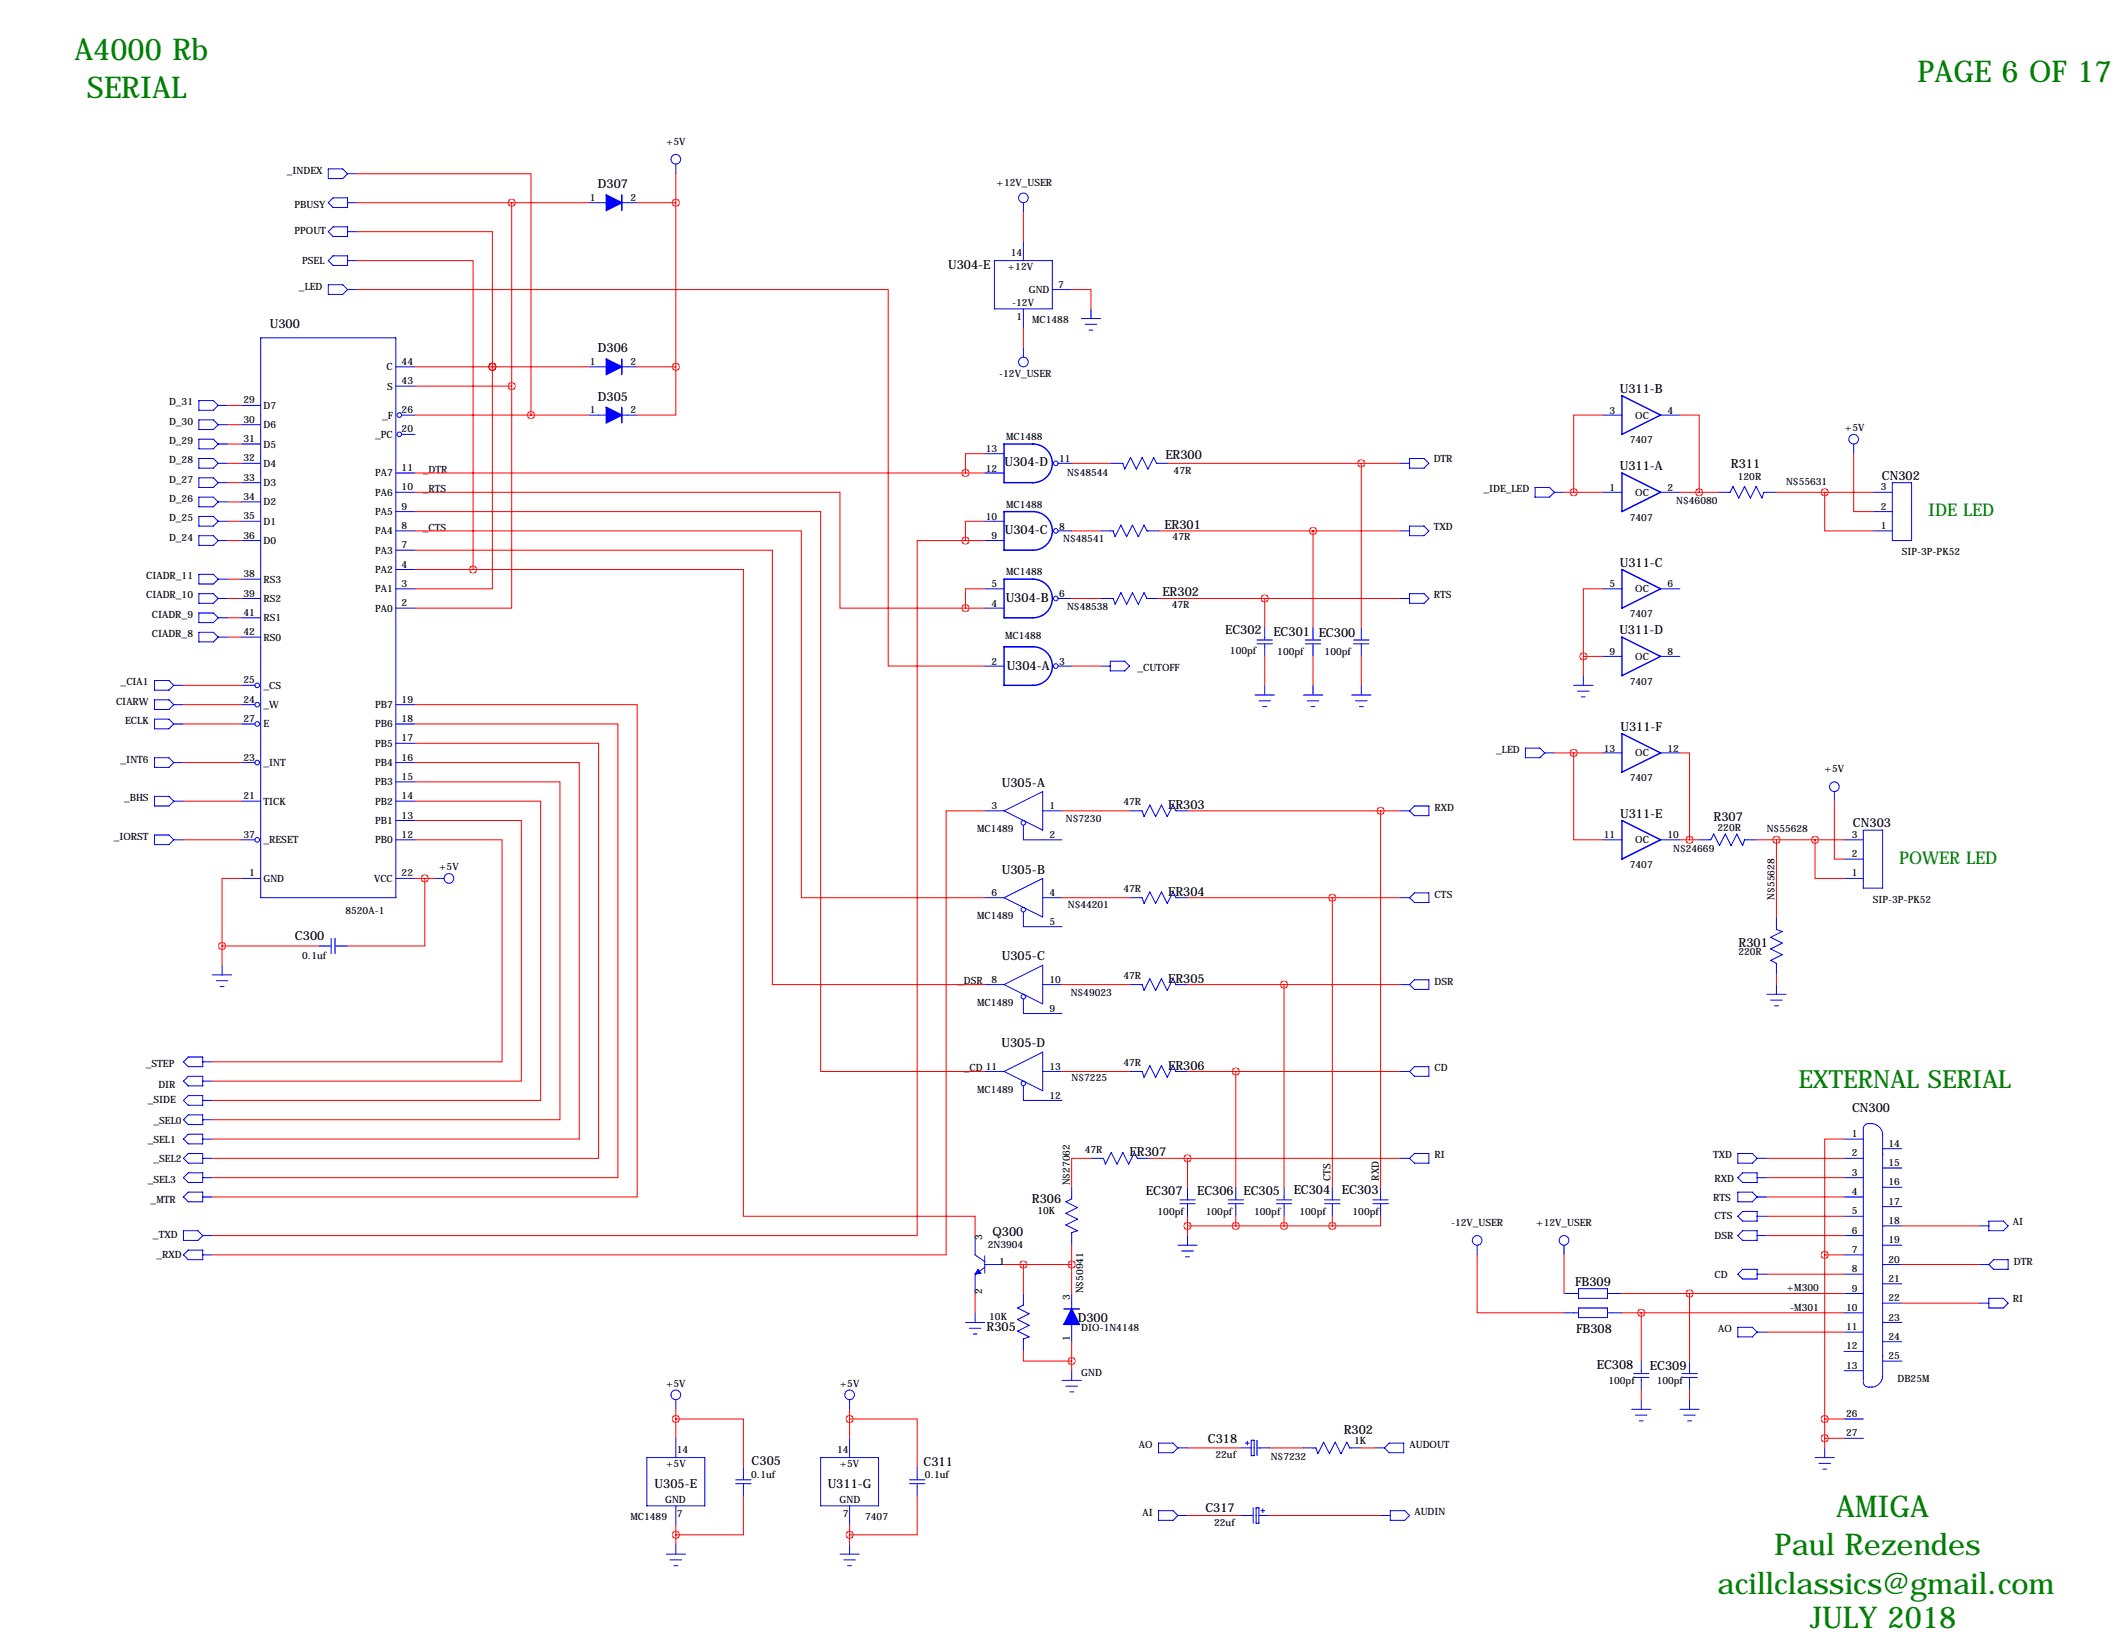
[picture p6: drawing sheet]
<svg xmlns="http://www.w3.org/2000/svg" width="559mm" height="432mm" viewBox="0 0 559 432" stroke-linecap="round" stroke-linejoin="round" font-family="sans-serif">
<g fill="none" stroke="#00f" stroke-width=".26">
<path d="M86.4 44.4h3.8l1.2 1.3-1.2 1.3h-3.8zM86.4 53.3l1.2-1.2h3.8v2.5h-3.8zM87.6 59.7h3.8v2.5h-3.8l-1.2-1.2zM91.4 53.3h2.6M91.4 45.7h2.6M154.9 53.3h4.6M163.6 53.3h4M177.8 43.2v2.5M269.2 53.3v2.6M86.4 74.9h3.8l1.2 1.3-1.2 1.3h-3.8zM86.4 68.6l1.2-1.3h3.8v2.5h-3.8zM91.4 68.6h2.6"/>
<path d="M91.4 76.2h2.6M91.4 61h2.6M261.6 68.6h15.3v12.7h-15.3zM269.2 63.5v5.1M276.9 76.2h5M68.6 88.9h35.5v147.3h-35.5zM104.1 96.5h5.1M154.9 96.5h4.6M163.6 96.5h4M269.2 81.3v5.1M269.2 91.4v2.6M284.5 83.8h5.1"/>
<path d="M285.5 85.3h3M286.5 86.9h1M287 81.3v2.5M52.3 105.4h3.8l1.3 1.3-1.3 1.2h-3.8zM52.3 110.5h3.8l1.3 1.3-1.3 1.2h-3.8zM52.3 115.6h3.8l1.3 1.2-1.3 1.3h-3.8zM57.4 106.7h2.5M57.4 111.8h2.5M57.4 116.8h2.5M63.5 106.7h5.1M63.5 111.8h5.1M63.5 116.8h5.1"/>
<path d="M104.1 101.6h5.1M105.7 114.3h3.5M105.7 109.2h3.5M154.9 109.2h4.6M163.6 109.2h4M259.1 119.4h5.1M421.6 109.2h5.1M436.9 109.2h5.1M487.7 116.8v2.6M52.3 120.6h3.8l1.3 1.3-1.3 1.3h-3.8zM52.3 135.9h3.8l1.3 1.3-1.3 1.2h-3.8zM52.3 130.8h3.8l1.3 1.3-1.3 1.2h-3.8z"/>
<path d="M52.3 125.7h3.8l1.3 1.3-1.3 1.3h-3.8zM57.4 121.9h2.5M57.4 127h2.5M57.4 132.1h2.5M57.4 137.2h2.5M63.5 121.9h5.1M63.5 127h5.1M63.5 132.1h5.1M63.5 137.2h5.1M104.1 139.7h5.1M104.1 134.6h5.1M104.1 129.5h5.1"/>
<path d="M104.1 124.5h5.1M259.1 124.5h5.1M259.1 137.2h5.1M278.4 139.7h3.5M278.4 121.9h3.5M289.6 139.7h3.3l.5 1.5 1.5-3 1.5 3 1.5-3 1.6 3 1.5-3 .8 1.5h3M292.1 121.9h3.3l.5 1.5 1.5-3 1.6 3 1.5-3 1.5 3 1.5-3 .8 1.5h3M368.3 139.7h2.5M368.3 121.9h2.5M370.8 120.6h3.8l1.3 1.3-1.3 1.3h-3.8zM370.8 138.4h3.8l1.3 1.3-1.3 1.3h-3.8zM403.9 128.3h3.8l1.2 1.2-1.2 1.3h-3.8z"/>
<path d="M408.9 129.5h2.6M421.6 129.5h5.1M436.9 129.5h5.1M452.1 129.5h3.1l.7-1.5 1.6 3.1 1.5-3.1 1.5 3.1 1.5-3.1 1.5 3.1 .6-1.6h3.3M492.8 139.7h5M492.8 134.6h5M492.8 129.5h5M497.8 127h5.1v15.2h-5.1zM52.3 141h3.8l1.3 1.2-1.3 1.3h-3.8zM52.3 156.2h3.8l1.3 1.3-1.3 1.3h-3.8zM52.3 151.1h3.8l1.3 1.3-1.3 1.3h-3.8zM57.4 142.2h2.5"/>
<path d="M57.4 152.4h2.5M57.4 157.5h2.5M63.5 142.2h5.1M63.5 152.4h5.1M63.5 157.5h5.1M104.1 154.9h5.1M104.1 149.9h5.1M104.1 144.8h5.1M259.1 154.9h5.1M259.1 142.2h5.1M278.4 157.5h3.5M289.6 157.5h3.3l.5 1.5 1.5-3 1.5 3 1.5-3 1.6 3 1.5-3 .8 1.5h3"/>
<path d="M368.3 157.5h2.5M370.8 156.2h3.8l1.3 1.3-1.3 1.3h-3.8zM421.6 154.9h5.1M436.9 154.9h5.1M40.6 179.1h3.8l1.3 1.2-1.3 1.3h-3.8zM52.3 161.3h3.8l1.3 1.3-1.3 1.2h-3.8zM52.3 166.4h3.8l1.3 1.2-1.3 1.3h-3.8zM57.4 162.6h2.5M57.4 167.6h2.5M63.5 162.6h5.1M63.5 167.6h5.1M104.1 160h5.1"/>
<path d="M259.1 160h5.1M259.1 175.3h5.1M278.4 175.3h3.5M289.6 175.3h2.5M292.1 174h3.8l1.3 1.3-1.3 1.2h-3.8zM330.7 168.4h4.1M330.7 169.4h4.1M332.7 165.1v3.3M332.7 169.4v3.3M343.4 168.4h4.1M343.4 169.4h4.1M345.4 165.1v3.3"/>
<path d="M345.4 169.4v3.3M356.1 168.4h4.1M356.1 169.4h4.1M358.1 165.1v3.3M358.1 169.4v3.3M416.6 177.8v2.5M421.6 172.7h5.1M436.9 172.7h5.1M40.6 184.1h3.8l1.3 1.3-1.3 1.3h-3.8zM40.6 189.2h3.8l1.3 1.3-1.3 1.3h-3.8zM40.6 199.4h3.8l1.3 1.3-1.3 1.2h-3.8zM45.7 190.5h2.6"/>
<path d="M45.7 185.4h2.6M45.7 180.3h2.6M63.5 190.5h3.6M63.5 185.4h3.6M63.5 180.3h3.6M104.1 195.6h5.1M104.1 190.5h5.1M104.1 185.4h5.1M330.2 182.9h5.1M331.2 184.4h3.1M332.2 185.9h1M332.7 180.3v2.6"/>
<path d="M342.9 182.9h5.1M343.9 184.4h3.1M344.9 185.9h1M345.4 180.3v2.6M355.6 182.9h5.1M356.6 184.4h3.1M357.6 185.9h1M358.1 180.3v2.6M401.3 196.8h3.8l1.3 1.3-1.3 1.3h-3.8zM406.4 198.1h2.5M414 180.3h5.1M415 181.9h3.1"/>
<path d="M416.1 183.4h1M421.6 198.1h5.1M436.9 198.1h5.1M40.6 219.7h3.8l1.3 1.3-1.3 1.2h-3.8zM40.6 209.5h3.8l1.3 1.3-1.3 1.3h-3.8zM45.7 210.8h2.6M45.7 200.7h2.6M63.5 210.8h5.1M63.5 200.7h3.6M104.1 215.9h5.1M104.1 210.8h5.1M104.1 205.7h5.1"/>
<path d="M104.1 200.7h5.1M259.1 213.4h5.1M264.2 213.4l10.1-5.1v10.1zM269.2 217.2v3.8h10.2M274.3 213.4h5.1M297.2 213.4h3.3l.5 1.5 1.5-3.1 1.5 3.1 1.6-3.1 1.5 3.1 1.5-3.1 .8 1.6h3M368.3 213.4h2.5M370.8 213.4l1.3-1.3h3.8v2.5h-3.8zM482.6 208.3v2.5M490.2 218.4h5.1v15.3h-5.1zM45.7 221h2.6M63.5 231.1h5.1"/>
<path d="M63.5 221h3.6M104.1 231.1h5.1M104.1 221h5.1M114.3 231.1h2.5M259.1 236.2h5.1M264.2 236.2l10.1-5.1v10.2zM274.3 236.2h5.1M297.2 236.2h3.3l.5 1.5 1.5-3 1.5 3 1.6-3 1.5 3 1.5-3 .8 1.5h3M368.3 236.2h2.5M370.8 236.2l1.3-1.3h3.8v2.6h-3.8zM421.6 221h5.1M436.9 221h5.1"/>
<path d="M447 221h3.1l.7-1.5 1.6 3 1.5-3 1.5 3 1.5-3 1.6 3 .5-1.5h3.3M485.1 231.1h5.1M485.1 221h5.1M485.1 226.1h5.1M55.9 256.5h5.1M56.9 258.1h3M57.9 259.6h1M58.4 254v2.5M83.8 248.9h3.3M87.1 246.9v4.1M88.1 246.9v4.1M88.1 248.9h3.3"/>
<path d="M259.1 259.1h5.1M264.2 259.1l10.1-5.1v10.2zM269.2 240v3.8h10.2M274.3 259.1h5.1M297.2 259.1h3.3l.5 1.5 1.5-3 1.5 3 1.6-3 1.5 3 1.5-3 .8 1.5h3M368.3 259.1h2.5M370.8 259.1l1.3-1.3h3.8v2.5h-3.8zM467.4 241.3v3.3l1.5 .5-3.1 1.5 3.1 1.6-3.1 1.5 3.1 1.5-3.1 1.5 1.6 .8v3M467.4 259.1v2.5M49.5 278.1h3.8v2.6h-3.8l-1.2-1.3zM53.3 279.4h2.6M269.2 262.9v3.8h10.2"/>
<path d="M464.8 261.6h5.1M465.8 263.1h3.1M466.9 264.7h1M48.3 289.6l1.2-1.3h3.8v2.5h-3.8zM49.5 283.2h3.8v2.6h-3.8l-1.2-1.3zM49.5 293.4h3.8v2.5h-3.8l-1.2-1.3zM49.5 298.4h3.8v2.6h-3.8l-1.2-1.3zM53.3 289.6h2.6M53.3 299.7h2.6M53.3 294.6h2.6M53.3 284.5h2.6M259.1 281.9h5.1"/>
<path d="M264.2 281.9l10.1-5v10.1zM269.2 285.8v3.8h10.2M274.3 281.9h5.1M297.2 281.9h3.3l.5 1.6 1.5-3.1 1.5 3.1 1.6-3.1 1.5 3.1 1.5-3.1 .8 1.5h3M368.3 281.9h2.5M370.8 281.9l1.3-1.2h3.8v2.5h-3.8zM485.1 299.7h5.1M490.2 297.2v66M490.2 297.2a1.32 1.32 0 0 1 1.5-1.5 3.1 3.1 0 0 1 3.6 2.7M495.3 298.4v63.8M48.3 315l1.2-1.3h3.8v2.5h-3.8zM49.5 303.5h3.8v2.6h-3.8l-1.2-1.3z"/>
<path d="M49.5 308.6h3.8v2.5h-3.8l-1.2-1.2zM53.3 304.8h2.6M53.3 309.9h2.6M53.3 315h2.6M281.9 312.4v3.1l-1.5 .7 3.1 1.6-3.1 1.5 3.1 1.5-3.1 1.5 3.1 1.5-1.6 .6v3.3M287 304.8h3.3l.5 1.5 1.6-3 1.5 3 1.5-3 1.5 3 1.5-3 .8 1.5h3.1M310.4 316.7h4.1M310.4 315.7h4.1M312.4 312.4v3.3M312.4 316.7v3.3M323.1 316.7h4.1M323.1 315.7h4.1"/>
<path d="M325.1 312.4v3.3M325.1 316.7v3.3M335.8 316.7h4.1M335.8 315.7h4.1M337.8 312.4v3.3M337.8 316.7v3.3M348.5 316.7h4.1M348.5 315.7h4.1M350.5 312.4v3.3M350.5 316.7v3.3M361.2 316.7h4.1M361.2 315.7h4.1"/>
<path d="M363.2 312.4v3.3M363.2 316.7v3.3M368.3 304.8h2.5M370.8 304.8l1.3-1.3h3.8v2.6h-3.8zM457.2 303.5h3.8l1.3 1.3-1.3 1.3h-3.8zM457.2 313.7h3.8l1.3 1.3-1.3 1.2h-3.8zM458.5 308.6h3.8v2.5h-3.8l-1.3-1.2zM458.5 318.8h3.8v2.5h-3.8l-1.3-1.3zM462.3 304.8h2.5M462.3 309.9h2.5M462.3 315h2.5M485.1 304.8h5.1"/>
<path d="M485.1 309.9h5.1M485.1 315h5.1M495.3 302.3h5.1M495.3 307.3h5.1M495.3 312.4h5.1M495.3 317.5h5.1M48.3 323.8h3.8l1.2 1.3-1.2 1.3h-3.8zM49.5 328.9h3.8v2.6h-3.8l-1.2-1.3zM53.3 325.1h2.6M53.3 330.2h2.6M256.5 325.1v5.1l2.6 1.8M259.1 333.5l-2.6 1.8v5.1"/>
<path d="M259.1 330.5v4.5M259.1 332.7h5.1M309.9 327.7h5.1M310.9 329.2h3M311.9 330.7h1M312.4 325.1v2.6M388.6 327.7v2.5M411.5 327.7v2.5M415.3 339.1h7.6v2.5h-7.6zM458.5 323.8h3.8v2.6h-3.8l-1.3-1.3zM458.5 334h3.8v2.5h-3.8l-1.3-1.2zM462.3 320h2.5"/>
<path d="M462.3 325.1h2.5M462.3 335.3h2.5M485.1 320h5.1M485.1 325.1h5.1M485.1 330.2h5.1M485.1 335.3h5.1M495.3 332.7h5.1M495.3 322.6h5.1M495.3 327.7h5.1M495.3 337.8h5.1M520.7 332.7h2.5M520.7 322.6h2.5"/>
<path d="M523.2 332.7l1.3-1.2h3.8v2.5h-3.8zM523.2 321.3h3.8l1.3 1.3-1.3 1.2h-3.8zM254 348h5.1M255 349.5h3.1M256 351h1M256.5 345.4v2.6M269.2 340.4v3l-1.5 .8 3.1 1.5-3.1 1.5 3.1 1.5-3.1 1.6 3.1 1.5-1.6 .5v3.3M281.9 340.4v4M281.9 348.5v4.6M411.5 340.4h3.8M411.5 345.4h3.8M415.3 344.2h7.6v2.5h-7.6z"/>
<path d="M422.9 340.4h3.8M422.9 345.4h3.8M431.8 358.1v3.3M444.5 358.1v3.3M457.2 349.2h3.8l1.3 1.3-1.3 1.3h-3.8zM462.3 350.5h2.5M485.1 340.4h5.1M485.1 345.4h5.1M485.1 350.5h5.1M485.1 355.6h5.1M495.3 342.9h5.1M495.3 348h5.1"/>
<path d="M495.3 353.1h5.1M495.3 358.1h5.1M520.7 342.9h2.5M523.2 341.6h3.8l1.3 1.3-1.3 1.3h-3.8zM177.8 368.3v2.5M177.8 378.5v5M223.5 368.3v2.5M223.5 378.5v5M279.4 363.2h5.1M280.4 364.7h3.1M281.4 366.3h1M281.9 360.7v2.5"/>
<path d="M304.8 379.7h3.8l1.3 1.3-1.3 1.3h-3.8zM327.7 379.7h1M328.2 379.2v1M329.2 379h.7v4h-.7zM330.7 379v4M365.5 379.7h3.8v2.6h-3.8l-1.3-1.3zM429.3 370.8h5M429.8 361.4h4M429.8 362.5h4M430.3 372.4h3M431.3 373.9h1M431.8 362.5v3.3"/>
<path d="M431.8 368.3v2.5M442 370.8h5M442.5 361.4h4M442.5 362.5h4M443 372.4h3M444 373.9h1M444.5 362.5v3.3M444.5 368.3v2.5M485.1 360.7h5.1M485.1 373.4h5.1M485.1 378.5h5.1M495.3 362.2a3.1 3.1 0 0 1-4.7 2.4l-.3-.5-.1-.6"/>
<path d="M170.2 383.5h15.2v12.7h-15.2zM177.8 396.2v5.1M193.5 389.4h4.1M193.5 390.4h4.1M195.6 386.1v3.3M195.6 390.4v3.3M215.9 383.5h15.2v12.7h-15.2zM223.5 396.2v5.1M239.3 389.4h4M239.3 390.4h4M241.3 386.1v3.3M241.3 390.4v3.3"/>
<path d="M304.8 397.5h3.8l1.3 1.3-1.3 1.2h-3.8zM309.9 381h2.5M309.9 398.8h2.5M326.4 381h2.8M326.4 398.8h3.3M329.7 396.7v4.1M330.5 396.7h.7v4.1h-.7zM330.7 381h3.3M331.2 398.8h2.8M331.7 397.5h1M332.2 397v1M342.9 381h3.3l.5 1.5 1.5-3 1.6 3 1.5-3 1.5 3 1.5-3 .8 1.5h3"/>
<path d="M361.7 381h2.5M363.2 398.8h2.6M365.8 397.5h3.8l1.2 1.3-1.2 1.2h-3.8zM477.5 383.5h5.1M478.5 385.1h3.1M479.6 386.6h1M480.1 381v2.5M175.3 408.9h5M176.3 410.5h3M177.3 412h1M177.8 406.4v2.5M221 408.9h5.1"/>
<path d="M222 410.5h3M223 412h1M223.5 406.4v2.5"/>
<circle cx="177.8" cy="41.9" r="1.27"/>
<circle cx="269.2" cy="52.1" r="1.27"/>
<circle cx="269.2" cy="95.2" r="1.27"/>
<circle cx="105.1" cy="114.3" r=".61"/>
<circle cx="105.1" cy="109.2" r=".61"/>
<circle cx="487.7" cy="115.6" r="1.27"/>
<circle cx="277.8" cy="139.7" r=".61"/>
<circle cx="277.8" cy="121.9" r=".61"/>
<circle cx="277.8" cy="157.5" r=".61"/>
<circle cx="277.8" cy="175.3" r=".61"/>
<circle cx="67.7" cy="190.5" r=".61"/>
<circle cx="67.7" cy="180.3" r=".61"/>
<circle cx="67.7" cy="185.4" r=".61"/>
<circle cx="67.7" cy="200.7" r=".61"/>
<circle cx="269.2" cy="216.5" r=".61"/>
<circle cx="482.6" cy="207" r="1.27"/>
<circle cx="67.7" cy="221" r=".61"/>
<circle cx="118.1" cy="231.1" r="1.27"/>
<circle cx="269.2" cy="239.4" r=".61"/>
<circle cx="269.2" cy="262.2" r=".61"/>
<circle cx="269.2" cy="285.1" r=".61"/>
<circle cx="388.6" cy="326.4" r="1.27"/>
<circle cx="411.5" cy="326.4" r="1.27"/>
<circle cx="177.8" cy="367" r="1.27"/>
<circle cx="223.5" cy="367" r="1.27"/>
</g>
<g fill="#00f" stroke="#00f" stroke-width=".38">
<path d="M159.5 107.2l4.1 2-4.1 2.1z"/>
<path d="M159.5 94.5l4.1 2-4.1 2.1z"/>
<path d="M159.5 51.3l4.1 2-4.1 2.1z"/>
<path d="M281.9 344.4l2.1 4.1h-4.1z"/>
</g>
<g fill="none" stroke="#00f" stroke-width=".38">
<path d="M163.6 51.3v4.1M163.6 94.5v4.1M163.6 107.2v4.1M264.2 116.8h7.6a5.1 5.1 0 0 1 5.1 5.1 5.1 5.1 0 0 1-5.1 5.1h-7.6zM426.7 104.1l10.2 5.1-10.2 5.1zM264.2 134.6h7.6a5.1 5.1 0 0 1 5.1 5.1 5.1 5.1 0 0 1-5.1 5.1h-7.6zM426.7 124.5l10.2 5-10.2 5.1zM264.2 152.4h7.6a5.1 5.1 0 0 1 5.1 5.1 5.1 5.1 0 0 1-5.1 5.1h-7.6zM426.7 149.9l10.2 5-10.2 5.1zM264.2 170.2h7.6a5.1 5.1 0 0 1 5.1 5.1 5.1 5.1 0 0 1-5.1 5h-7.6zM426.7 167.6l10.2 5.1-10.2 5.1zM426.7 193l10.2 5.1-10.2 5.1z"/>
<path d="M426.7 215.9l10.2 5.1-10.2 5.1zM279.9 344.4h4.1"/>
</g>
<path d="M257.3 334l.8 1-1.6 .3z" fill="#00f" stroke="#00f" stroke-width=".26"/>
<g fill="none" stroke="#f00" stroke-width=".26">
<path d="M94 45.7h45.7v63.5M94 53.3h60.9M134.6 53.3v48.3M167.6 53.3h10.2M177.8 45.7v50.8M269.2 55.9v7.6M94 68.6h30.5v81.3M94 61h35.5v35.5M94 76.2h139.7v99.1h25.4M281.9 76.2h5.1v5.1M109.2 96.5h45.7M129.5 96.5v58.4h-20.3"/>
<path d="M129.5 96.5h.1M167.6 96.5h10.2M177.8 96.5v12.7h-10.2M269.2 86.4v5M59.9 116.8h3.6M59.9 111.8h3.6M59.9 106.7h3.6M109.2 101.6h25.4M109.2 109.2h45.7M134.6 101.6v58.4h-25.4M259.1 119.4h-5.1v5.1M421.6 109.2h-7.6v20.3"/>
<path d="M442 109.2h5v20.3M487.7 119.4v15.2h5.1M59.9 121.9h3.6M59.9 137.2h3.6M59.9 132.1h3.6M59.9 127h3.6M109.2 139.7h101.6v96.5h48.3M109.2 134.6h106.7v147.3h43.2M109.2 129.5h111.8v30.5h33M109.2 124.5h149.9M259.1 137.2h-5.1v5M281.9 121.9h10.2"/>
<path d="M281.9 139.7h7.7M304.8 139.7h63.5M307.3 121.9h61M345.4 139.7v25.4M358.1 121.9v43.2M411.5 129.5h10.1M442 129.5h10.1M467.4 129.5h25.4M480.1 129.5v10.2h12.7M59.9 157.5h3.6M59.9 142.2h3.6M59.9 152.4h3.6"/>
<path d="M109.2 144.8h94v114.3h55.9M109.2 149.9h15.3M124.5 149.9h71.1v170.1h60.9v5.1M254 142.2h-12.7v182.9h-185.4M254 142.2h5.1M259.1 154.9h-5.1v5.1M281.9 157.5h7.7M304.8 157.5h63.5M332.7 157.5v7.6M421.6 154.9h-5v17.8M59.9 167.6h3.6M59.9 162.6h3.6"/>
<path d="M254 160h5.1M281.9 175.3h7.7M332.7 172.7v7.6M345.4 172.7v7.6M358.1 172.7v7.6M416.6 172.7h5M416.6 172.7v5.1M48.3 190.5h15.2M48.3 185.4h15.2M48.3 180.3h15.2M109.2 185.4h58.4v129.6h-111.7M109.2 195.6h48.3v109.2h-101.6"/>
<path d="M109.2 190.5h53.4v119.4h-106.7M408.9 198.1h12.7M414 198.1v22.9h7.6M442 198.1h2.5v22.9M48.3 200.7h15.2M48.3 210.8h15.2M109.2 200.7h43.2v99h-96.5M109.2 205.7h38.1v88.9h-91.4M109.2 215.9h28v68.6h-81.3M109.2 210.8h33v78.8h-86.3M259.1 213.4h-10.2v116.8h-193M279.4 213.4h17.8"/>
<path d="M312.4 213.4h55.9M363.2 213.4v99M482.6 210.8v15.3h2.5M48.3 221h15.2M63.5 231.1h-5.1v17.8M109.2 221h22.9v58.4h-76.2M109.2 231.1h5.1M111.8 231.1v17.8h-20.4M279.4 236.2h17.8M312.4 236.2h55.9M350.5 236.2v76.2M442 221h5"/>
<path d="M462.3 221h22.8M467.4 221v20.3M477.5 221v10.1h7.6M58.4 248.9h25.4M58.4 248.9v5.1M279.4 259.1h17.8M312.4 259.1h55.9M337.8 259.1v53.3M467.4 256.5v2.6M279.4 281.9h17.8M312.4 281.9h55.9M325.1 281.9v30.5"/>
<path d="M485.1 299.7h-5v30.5M287 304.8h-5.1v7.6M302.3 304.8h66M312.4 304.8v7.6M464.8 315h20.3M464.8 304.8h20.3M464.8 309.9h20.3M264.2 332.7h17.7M269.2 332.7v7.7M281.9 327.7v12.7M312.4 320v5.1M312.4 322.6h38.1"/>
<path d="M325.1 320v2.6M337.8 320v2.6M350.5 320v2.6M363.2 320v2.6h-12.7M388.6 330.2v15.2h22.9M411.5 330.2v10.2M464.8 335.3h20.3M464.8 320h20.3M464.8 325.1h20.3M480.1 330.2v50.8M480.1 330.2h5M500.4 322.6h20.3"/>
<path d="M500.4 332.7h20.3M256.5 340.4v5M269.2 355.6v2.5h12.7M281.9 353.1v7.6M426.7 340.4h58.4M426.7 345.4h58.4M431.8 345.4v12.7M444.5 340.4v17.7M464.8 350.5h20.3M500.4 342.9h20.3M177.8 373.4h17.8v12.7M177.8 370.8v7.7"/>
<path d="M223.5 373.4h17.8v12.7M223.5 370.8v7.7M431.8 365.8v2.5M444.5 365.8v2.5M480.1 373.4h5M480.1 378.5h5M195.6 393.7v10.2h-17.8M241.3 393.7v10.2h-17.8M312.4 381h14M312.4 398.8h14M334 381h8.9M334 398.8h29.2"/>
<path d="M358.1 381h3.6M177.8 401.3v5.1M223.5 401.3v5.1"/>
</g>
<path d="M124.4 149.9a.07 .07 0 0 0 .1 0 .07 .07 0 0 0-.1 0zM134.6 101.6a.07 .07 0 0 0 .1 0 .07 .07 0 0 0-.1 0zM129.5 96.5a.07 .07 0 0 0 .1 0 .07 .07 0 0 0-.1 0zM129.5 96.5a.07 .07 0 0 0 .1 0 .07 .07 0 0 0-.1 0zM139.6 109.2a.1 .1 0 0 0 .2 0 .1 .1 0 0 0-.2 0zM177.7 96.5a.1 .1 0 0 0 .2 0 .1 .1 0 0 0-.2 0zM134.6 53.3a.07 .07 0 0 0 .1 0 .07 .07 0 0 0-.1 0zM177.7 53.3a.1 .1 0 0 0 .2 0 .1 .1 0 0 0-.2 0zM58.4 248.9a.07 .07 0 0 0 .1 0 .07 .07 0 0 0-.1 0zM111.7 231.1a.07 .07 0 0 0 .1 0 .07 .07 0 0 0-.1 0zM312.4 322.6a.07 .07 0 0 0 .1 0 .07 .07 0 0 0-.1 0zM325.1 322.6a.07 .07 0 0 0 .1 0 .07 .07 0 0 0-.1 0zM253.9 142.2a.1 .1 0 0 0 .2 0 .1 .1 0 0 0-.2 0zM177.7 373.4a.1 .1 0 0 0 .2 0 .1 .1 0 0 0-.2 0zM177.7 403.9a.1 .1 0 0 0 .2 0 .1 .1 0 0 0-.2 0zM223.5 373.4a.07 .07 0 0 0 .1 0 .07 .07 0 0 0-.1 0zM223.5 403.9a.07 .07 0 0 0 .1 0 .07 .07 0 0 0-.1 0zM416.5 172.7a.07 .07 0 0 0 .1 0 .07 .07 0 0 0-.1 0zM414 198.1a.07 .07 0 0 0 .1 0 .07 .07 0 0 0-.1 0zM414 129.5a.07 .07 0 0 0 .1 0 .07 .07 0 0 0-.1 0zM480 378.5a.07 .07 0 0 0 .1 0 .07 .07 0 0 0-.1 0zM480 373.4a.07 .07 0 0 0 .1 0 .07 .07 0 0 0-.1 0zM480 330.2a.07 .07 0 0 0 .1 0 .07 .07 0 0 0-.1 0zM431.7 345.4a.1 .1 0 0 0 .2 0 .1 .1 0 0 0-.2 0zM444.4 340.4a.1 .1 0 0 0 .2 0 .1 .1 0 0 0-.2 0zM253.9 124.5a.1 .1 0 0 0 .2 0 .1 .1 0 0 0-.2 0zM253.9 160a.1 .1 0 0 0 .2 0 .1 .1 0 0 0-.2 0zM358.1 121.9a.07 .07 0 0 0 .1 0 .07 .07 0 0 0-.1 0zM345.4 139.7a.07 .07 0 0 0 .1 0 .07 .07 0 0 0-.1 0zM332.7 157.5a.07 .07 0 0 0 .1 0 .07 .07 0 0 0-.1 0zM325.1 281.9a.07 .07 0 0 0 .1 0 .07 .07 0 0 0-.1 0zM337.8 259.1a.07 .07 0 0 0 .1 0 .07 .07 0 0 0-.1 0zM281.9 332.7a.07 .07 0 0 0 .1 0 .07 .07 0 0 0-.1 0zM269.2 332.7a.07 .07 0 0 0 .1 0 .07 .07 0 0 0-.1 0zM281.9 358.1a.07 .07 0 0 0 .1 0 .07 .07 0 0 0-.1 0zM312.4 304.8a.07 .07 0 0 0 .1 0 .07 .07 0 0 0-.1 0zM350.5 236.2a.07 .07 0 0 0 .1 0 .07 .07 0 0 0-.1 0zM363.2 213.4a.07 .07 0 0 0 .1 0 .07 .07 0 0 0-.1 0zM337.8 322.6a.07 .07 0 0 0 .1 0 .07 .07 0 0 0-.1 0zM350.5 322.6a.07 .07 0 0 0 .1 0 .07 .07 0 0 0-.1 0zM467.3 221a.07 .07 0 0 0 .1 0 .07 .07 0 0 0-.1 0zM477.5 221a.07 .07 0 0 0 .1 0 .07 .07 0 0 0-.1 0zM444.4 221a.1 .1 0 0 0 .2 0 .1 .1 0 0 0-.2 0zM480 129.5a.07 .07 0 0 0 .1 0 .07 .07 0 0 0-.1 0zM447 129.5a.07 .07 0 0 0 .1 0 .07 .07 0 0 0-.1 0z" fill="#f00" stroke="#f00" stroke-width="1.9"/>
<g font-size="7.9" fill="#008000">
<text x="19.6" y="15.7">A4000 Rb</text>
<text x="504.4" y="21.6">PAGE 6 OF 17</text>
<text x="22.9" y="25.9">SERIAL</text>
<text x="483.1" y="399.3">AMIGA</text>
<text x="466.9" y="409.2">Paul Rezendes</text>
<text x="451.9" y="419.4">acillclassics@gmail.com</text>
<text x="476.2" y="428.5">JULY 2018</text>
</g>
<text font-size="6.6" fill="#008000" x="473.2" y="286.3">EXTERNAL SERIAL</text>
<g font-size="4.6" fill="#008000">
<text x="507.2" y="135.9">IDE LED</text>
<text x="499.6" y="227.3">POWER LED</text>
</g>
<g font-size="3.3">
<text x="157.3" y="49.5">D307</text>
<text x="249.4" y="70.9">U304-E</text>
<text x="71" y="86.4">U300</text>
<text x="157.3" y="92.7">D306</text>
<text x="157.3" y="105.4">D305</text>
<text x="426.1" y="103.4">U311-B</text>
<text x="264.2" y="122.6">U304-D</text>
<text x="306.6" y="120.9">ER300</text>
<text x="426.1" y="123.7">U311-A</text>
<text x="455.4" y="123.2">R311</text>
<text x="495.1" y="126.3">CN302</text>
<text x="264.3" y="140.6">U304-C</text>
<text x="306.3" y="139.2">ER301</text>
<text x="426.1" y="149.1">U311-C</text>
<text x="264.6" y="158.4">U304-B</text>
<text x="305.8" y="156.7">ER302</text>
<text x="322.3" y="166.9">EC302</text>
<text x="335" y="167.4">EC301</text>
<text x="347" y="167.6">EC300</text>
<text x="426" y="166.9">U311-D</text>
<text x="264.8" y="176.4">U304-A</text>
<text x="426.3" y="192.3">U311-F</text>
<text x="263.6" y="207">U305-A</text>
<text x="307.4" y="212.9">ER303</text>
<text x="426.2" y="215.1">U311-E</text>
<text x="450.8" y="215.9">R307</text>
<text x="487.5" y="217.7">CN303</text>
<text x="263.6" y="229.9">U305-B</text>
<text x="307.4" y="235.7">ER304</text>
<text x="77.6" y="247.4">C300</text>
<text x="457.4" y="249.2">R301</text>
<text x="263.6" y="252.7">U305-C</text>
<text x="307.4" y="258.6">ER305</text>
<text x="263.5" y="275.6">U305-D</text>
<text x="307.4" y="281.4">ER306</text>
<text x="487.2" y="292.6">CN300</text>
<text x="297.2" y="304.3">ER307</text>
<text x="271.5" y="316.5">R306</text>
<text x="301.5" y="314.5">EC307</text>
<text x="315" y="314.5">EC306</text>
<text x="327.2" y="314.5">EC305</text>
<text x="340.4" y="314.2">EC304</text>
<text x="353.1" y="314.2">EC303</text>
<text x="261.1" y="325.1">Q300</text>
<text x="414.4" y="338.3">FB309</text>
<text x="283.6" y="347.7">D300</text>
<text x="259.5" y="350.3">R305</text>
<text x="414.6" y="350.8">FB308</text>
<text x="420.1" y="360.2">EC308</text>
<text x="434.1" y="360.4">EC309</text>
<text x="353.5" y="377.4">R302</text>
<text x="317.8" y="379.7">C318</text>
<text x="197.7" y="385.6">C305</text>
<text x="243" y="385.8">C311</text>
<text x="172.2" y="391.4">U305-E</text>
<text x="217.8" y="391.4">U311-G</text>
<text x="317.1" y="397.8">C317</text>
</g>
<g font-size="2.6">
<text x="175.2" y="38.1">+5V</text>
<text x="75.5" y="45.7">_INDEX</text>
<text x="155.2" y="52.8">1</text>
<text x="165.9" y="52.8">2</text>
<text x="262.2" y="49">+12V_USER</text>
<text x="77.5" y="54.6">PBUSY</text>
<text x="77.5" y="61.5">PPOUT</text>
<text x="79.5" y="69.3">PSEL</text>
<text x="265.1" y="71">+12V</text>
<text x="265.9" y="67.3">14</text>
<text x="78.7" y="76.2">_LED</text>
<text x="270.7" y="77.1">GND</text>
<text x="278.4" y="75.7">7</text>
<text x="266.3" y="80.4">-12V</text>
<text x="267.5" y="84.1">1</text>
<text x="271.5" y="84.9">MC1488</text>
<text x="101.7" y="97.4">C</text>
<text x="105.7" y="101.1">43</text>
<text x="105.7" y="96">44</text>
<text x="155.2" y="96">1</text>
<text x="165.9" y="96">2</text>
<text x="262.9" y="99.3">-12V_USER</text>
<text x="44.5" y="106.7">D_31</text>
<text x="64" y="106.2">29</text>
<text x="69.3" y="107.6">D7</text>
<text x="101.9" y="102.5">S</text>
<text x="44.5" y="111.8">D_30</text>
<text x="64" y="111.3">30</text>
<text x="69.3" y="112.7">D6</text>
<text x="100.5" y="110.1">_F</text>
<text x="105.7" y="113.8">20</text>
<text x="105.7" y="108.7">26</text>
<text x="155.2" y="108.7">1</text>
<text x="165.9" y="108.7">2</text>
<text x="423.4" y="108.9">3</text>
<text x="430.2" y="110.1">OC</text>
<text x="438.7" y="108.9">4</text>
<text x="485.4" y="113.5">+5V</text>
<text x="44.5" y="116.8">D_29</text>
<text x="64" y="116.3">31</text>
<text x="69.3" y="117.8">D5</text>
<text x="98.7" y="115.2">_PC</text>
<text x="259.4" y="119">13</text>
<text x="264.7" y="115.8">MC1488</text>
<text x="428.8" y="116.7">7407</text>
<text x="44.5" y="121.9">D_28</text>
<text x="64" y="121.4">32</text>
<text x="69.3" y="122.8">D4</text>
<text x="98.7" y="125.4">PA7</text>
<text x="105.7" y="124">11</text>
<text x="111.3" y="124.5">_DTR</text>
<text x="259.4" y="124.1">12</text>
<text x="278.6" y="121.6">11</text>
<text x="280.7" y="125.2">N$48544</text>
<text x="308.8" y="124.8">47R</text>
<text x="377.2" y="121.7">DTR</text>
<text x="44.5" y="127">D_27</text>
<text x="64" y="126.5">33</text>
<text x="64" y="131.6">34</text>
<text x="69.3" y="127.9">D3</text>
<text x="98.7" y="130.5">PA6</text>
<text x="105.7" y="129">10</text>
<text x="111.3" y="129.5">_RTS</text>
<text x="390.3" y="129.5">_IDE_LED</text>
<text x="423.4" y="129.2">1</text>
<text x="430.2" y="130.5">OC</text>
<text x="438.7" y="129.2">2</text>
<text x="457.2" y="126.3">120R</text>
<text x="469.9" y="127.5">N$55631</text>
<text x="494.8" y="129">3</text>
<text x="44.5" y="137.2">D_25</text>
<text x="44.5" y="132.1">D_26</text>
<text x="64" y="136.7">35</text>
<text x="69.3" y="133">D2</text>
<text x="98.7" y="135.5">PA5</text>
<text x="105.7" y="134.1">9</text>
<text x="259.4" y="136.8">10</text>
<text x="264.7" y="133.6">MC1488</text>
<text x="428.8" y="137">7407</text>
<text x="441" y="132.6">N$46080</text>
<text x="494.8" y="134.1">2</text>
<text x="44.5" y="142.2">D_24</text>
<text x="64" y="141.7">36</text>
<text x="69.3" y="138.1">D1</text>
<text x="69.3" y="143.2">D0</text>
<text x="98.7" y="140.6">PA4</text>
<text x="105.7" y="139.2">8</text>
<text x="111.3" y="139.7">_CTS</text>
<text x="260.9" y="141.9">9</text>
<text x="278.6" y="139.3">8</text>
<text x="279.7" y="142.5">N$48541</text>
<text x="308.5" y="142.1">47R</text>
<text x="377.2" y="139.4">TXD</text>
<text x="494.8" y="139.2">1</text>
<text x="98.7" y="145.7">PA3</text>
<text x="105.7" y="149.4">4</text>
<text x="105.7" y="144.3">7</text>
<text x="500.3" y="146.1">SIP-3P-PK52</text>
<text x="38.4" y="152.4">CIADR_11</text>
<text x="64" y="151.9">38</text>
<text x="69.3" y="153.3">RS3</text>
<text x="98.7" y="155.9">PA1</text>
<text x="98.7" y="150.8">PA2</text>
<text x="105.7" y="154.4">3</text>
<text x="260.9" y="154.6">5</text>
<text x="264.7" y="151.4">MC1488</text>
<text x="423.4" y="154.6">5</text>
<text x="430.2" y="155.9">OC</text>
<text x="438.7" y="154.6">6</text>
<text x="38.4" y="157.5">CIADR_10</text>
<text x="64" y="157">39</text>
<text x="69.3" y="158.4">RS2</text>
<text x="98.7" y="160.9">PA0</text>
<text x="105.7" y="159.5">2</text>
<text x="260.9" y="159.7">4</text>
<text x="278.6" y="157.1">6</text>
<text x="280.7" y="160.5">N$48538</text>
<text x="308.3" y="160.1">47R</text>
<text x="377.2" y="157.2">RTS</text>
<text x="39.9" y="167.6">CIADR_8</text>
<text x="39.9" y="162.6">CIADR_9</text>
<text x="64" y="162.1">41</text>
<text x="64" y="167.1">42</text>
<text x="69.3" y="163.5">RS1</text>
<text x="428.8" y="162.4">7407</text>
<text x="69.3" y="168.6">RS0</text>
<text x="264.4" y="168.2">MC1488</text>
<text x="323.6" y="172">100pf</text>
<text x="336" y="172.3">100pf</text>
<text x="348.5" y="172.3">100pf</text>
<text x="423.4" y="172.4">9</text>
<text x="430.2" y="173.6">OC</text>
<text x="438.7" y="172.4">8</text>
<text x="64" y="179.8">25</text>
<text x="260.9" y="174.9">2</text>
<text x="278.6" y="174.9">3</text>
<text x="299.2" y="176.5">_CUTOFF</text>
<text x="30.5" y="185.4">CIARW</text>
<text x="31.7" y="180.3">_CIA1</text>
<text x="64" y="184.9">24</text>
<text x="69.3" y="181.3">_CS</text>
<text x="105.7" y="184.9">19</text>
<text x="428.8" y="180.2">7407</text>
<text x="32.9" y="190.5">ECLK</text>
<text x="64" y="190">27</text>
<text x="69.3" y="186.3">_W</text>
<text x="69.3" y="191.4">E</text>
<text x="98.7" y="191.4">PB6</text>
<text x="98.7" y="186.3">PB7</text>
<text x="105.7" y="190">18</text>
<text x="98.7" y="196.5">PB5</text>
<text x="105.7" y="195.1">17</text>
<text x="421.9" y="197.8">13</text>
<text x="438.7" y="197.8">12</text>
<text x="31.7" y="200.7">_INT6</text>
<text x="64" y="200.2">23</text>
<text x="69.3" y="201.6">_INT</text>
<text x="98.7" y="201.6">PB4</text>
<text x="105.7" y="200.2">16</text>
<text x="393.6" y="198.1">_LED</text>
<text x="430.2" y="199">OC</text>
<text x="480" y="203.2">+5V</text>
<text x="98.7" y="206.7">PB3</text>
<text x="105.7" y="205.2">15</text>
<text x="428.8" y="205.6">7407</text>
<text x="32.6" y="210.8">_BHS</text>
<text x="64" y="210.3">21</text>
<text x="69.3" y="211.7">TICK</text>
<text x="98.7" y="211.7">PB2</text>
<text x="105.7" y="215.4">13</text>
<text x="105.7" y="210.3">14</text>
<text x="260.9" y="213">3</text>
<text x="276.1" y="213">1</text>
<text x="295.6" y="211.9">47R</text>
<text x="377.4" y="213.4">RXD</text>
<text x="29.9" y="221">_IORST</text>
<text x="64" y="220.5">37</text>
<text x="69.3" y="221.9">_RESET</text>
<text x="98.7" y="221.9">PB0</text>
<text x="98.7" y="216.8">PB1</text>
<text x="105.7" y="220.5">12</text>
<text x="257.1" y="219">MC1489</text>
<text x="276.1" y="220.6">2</text>
<text x="280.4" y="216.4">N$7230</text>
<text x="421.9" y="220.6">11</text>
<text x="430.2" y="221.9">OC</text>
<text x="438.7" y="220.6">10</text>
<text x="451.9" y="218.8">220R</text>
<text x="464.8" y="218.9">N$55628</text>
<text x="487.2" y="220.5">3</text>
<text x="440.2" y="224.3">N$24669</text>
<text x="487.2" y="225.6">2</text>
<text x="65.5" y="230.6">1</text>
<text x="69.3" y="232.1">GND</text>
<text x="98.4" y="232.1">VCC</text>
<text x="105.7" y="230.6">22</text>
<text x="115.5" y="228.9">+5V</text>
<text x="428.8" y="228.4">7407</text>
<text x="487.2" y="230.6">1</text>
<text x="260.9" y="235.9">6</text>
<text x="276.1" y="235.9">4</text>
<text x="280.9" y="239">N$44201</text>
<text x="295.6" y="234.8">47R</text>
<text x="377.4" y="236.2">CTS</text>
<text x="466.9" y="236.7" transform="rotate(-90 466.9 236.7)">N$55628</text>
<text x="492.7" y="237.5">SIP-3P-PK52</text>
<text x="90.9" y="240.6">8520A-1</text>
<text x="257.1" y="241.9">MC1489</text>
<text x="276.1" y="243.5">5</text>
<text x="457.4" y="251.2">220R</text>
<text x="79.5" y="252.2">0.1uf</text>
<text x="295.6" y="257.6">47R</text>
<text x="252.1" y="258.8">_DSR</text>
<text x="260.9" y="258.7">8</text>
<text x="276.1" y="258.7">10</text>
<text x="281.7" y="262.1">N$49023</text>
<text x="377.4" y="259.1">DSR</text>
<text x="257.1" y="264.7">MC1489</text>
<text x="276.1" y="266.3">9</text>
<text x="38.4" y="280.7">_STEP</text>
<text x="253.6" y="281.7">_CD 11</text>
<text x="276.1" y="281.6">13</text>
<text x="295.6" y="280.5">47R</text>
<text x="377.4" y="281.9">CD</text>
<text x="41.7" y="286.3">DIR</text>
<text x="257.1" y="287.6">MC1489</text>
<text x="281.9" y="284.5">N$7225</text>
<text x="38.9" y="290.3">_SIDE</text>
<text x="276.1" y="289.2">12</text>
<text x="40.4" y="295.7">_SEL0</text>
<text x="487.2" y="299.2">1</text>
<text x="38.9" y="300.7">_SEL1</text>
<text x="40.4" y="305.8">_SEL2</text>
<text x="285.4" y="303.3">47R</text>
<text x="377.4" y="304.8">RI</text>
<text x="450.7" y="304.8">TXD</text>
<text x="487.2" y="304.3">2</text>
<text x="496.8" y="301.8">14</text>
<text x="38.9" y="311.4">_SEL3</text>
<text x="281.4" y="311.9" transform="rotate(-90 281.4 311.9)">N$27062</text>
<text x="350" y="310.7" transform="rotate(-90 350 310.7)">CTS</text>
<text x="362.7" y="310.7" transform="rotate(-90 362.7 310.7)">RXD</text>
<text x="451.1" y="310.9">RXD</text>
<text x="487.2" y="309.4">3</text>
<text x="496.8" y="306.8">15</text>
<text x="496.8" y="311.9">16</text>
<text x="39.6" y="316.5">_MTR</text>
<text x="450.7" y="316">RTS</text>
<text x="487.2" y="314.5">4</text>
<text x="496.8" y="317">17</text>
<text x="272.9" y="319.3">10K</text>
<text x="304.5" y="319.6">100pf</text>
<text x="317.2" y="319.6">100pf</text>
<text x="329.9" y="319.6">100pf</text>
<text x="341.9" y="319.8">100pf</text>
<text x="355.9" y="319.8">100pf</text>
<text x="381.8" y="322.6">-12V_USER</text>
<text x="404.2" y="322.6">+12V_USER</text>
<text x="451.1" y="320.8">CTS</text>
<text x="487.2" y="319.5">5</text>
<text x="496.8" y="322.1">18</text>
<text x="529.6" y="322.3">AI</text>
<text x="40.3" y="325.9">_TXD</text>
<text x="258.4" y="326.4" transform="rotate(-90 258.4 326.4)">3</text>
<text x="259.9" y="328.4">2N3904</text>
<text x="451.1" y="326.1">DSR</text>
<text x="487.2" y="324.6">6</text>
<text x="487.2" y="329.7">7</text>
<text x="496.8" y="327.2">19</text>
<text x="41.1" y="331">_RXD</text>
<text x="262.9" y="332.7">1</text>
<text x="487.2" y="334.8">8</text>
<text x="496.8" y="332.2">20</text>
<text x="529.8" y="332.7">DTR</text>
<text x="258.4" y="340.6" transform="rotate(-90 258.4 340.6)">2</text>
<text x="285" y="340.4" transform="rotate(-90 285 340.4)">N$50941</text>
<text x="451.1" y="336.3">CD</text>
<text x="470.1" y="339.6">+M300</text>
<text x="487.2" y="339.9">9</text>
<text x="496.8" y="337.3">21</text>
<text x="260.2" y="347.3">10K</text>
<text x="281.4" y="342.1" transform="rotate(-90 281.4 342.1)">3</text>
<text x="471" y="344.9">-M301</text>
<text x="485.7" y="344.9">10</text>
<text x="496.8" y="342.4">22</text>
<text x="496.8" y="347.5">23</text>
<text x="529.6" y="342.6">RI</text>
<text x="281.4" y="352.8" transform="rotate(-90 281.4 352.8)">1</text>
<text x="284.5" y="350.3">DIO-1N4148</text>
<text x="452.1" y="350.5">AO</text>
<text x="485.7" y="350">11</text>
<text x="496.8" y="352.6">24</text>
<text x="485.7" y="355.1">12</text>
<text x="496.8" y="357.6">25</text>
<text x="175.2" y="365">+5V</text>
<text x="221" y="365">+5V</text>
<text x="284.5" y="361.9">GND</text>
<text x="423.2" y="364">100pf</text>
<text x="435.9" y="364">100pf</text>
<text x="485.7" y="360.2">13</text>
<text x="499.2" y="363.5">DB25M</text>
<text x="485.7" y="372.9">26</text>
<text x="485.7" y="378">27</text>
<text x="178.1" y="382.3">14</text>
<text x="220.2" y="382.3">14</text>
<text x="299.7" y="381">AO</text>
<text x="319.8" y="383.6">22uf</text>
<text x="356.2" y="380.1">1K</text>
<text x="370.8" y="381">AUDOUT</text>
<text x="175.3" y="386">+5V</text>
<text x="197.6" y="388.9">0.1uf</text>
<text x="220.9" y="386">+5V</text>
<text x="243.3" y="388.9">0.1uf</text>
<text x="334.3" y="384.3">N$7232</text>
<text x="175" y="395.4">GND</text>
<text x="220.9" y="395.4">GND</text>
<text x="165.9" y="399.9">MC1489</text>
<text x="178.1" y="399.1">7</text>
<text x="221.7" y="399.1">7</text>
<text x="227.6" y="399.9">7407</text>
<text x="300.6" y="398.8">AI</text>
<text x="319.4" y="401.6">22uf</text>
<text x="372.1" y="398.5">AUDIN</text>
</g>
</svg>
